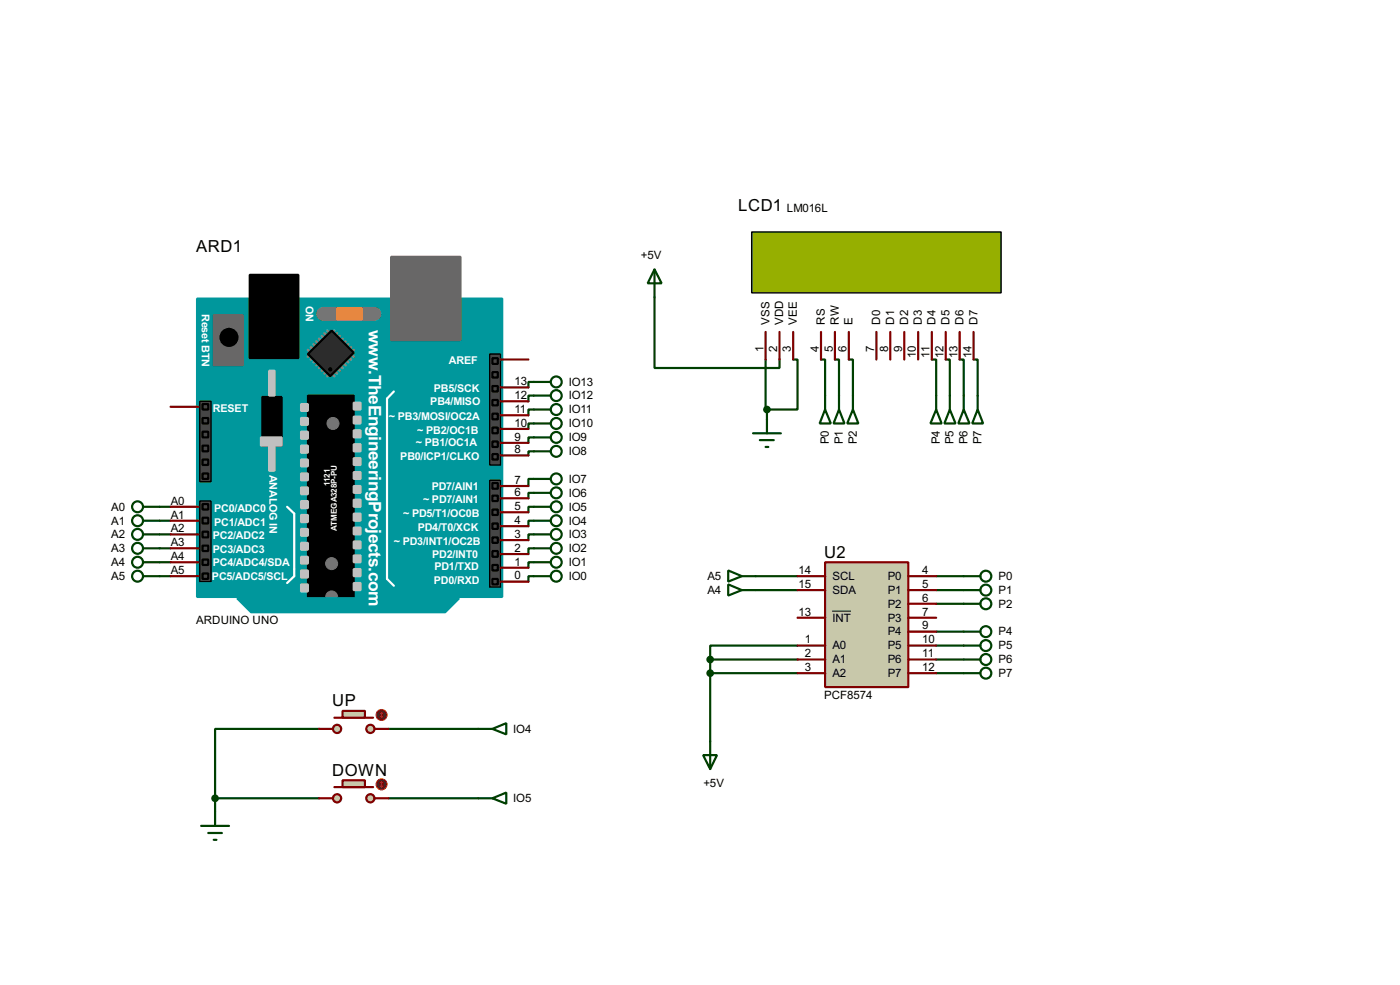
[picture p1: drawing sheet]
<svg xmlns="http://www.w3.org/2000/svg" width="256mm" height="180mm" viewBox="0 0 256 180" stroke-linecap="round" stroke-linejoin="round" font-family="sans-serif">
<g fill="none" stroke="#004000" stroke-width=".4">
<path d="M119.9 54.4v13h22.9v-1.6M97.8 69.9h-1v1M97.8 72.4h-1v1.1M97.8 75h-1v1M97.8 77.5h-1v1M140.3 65.8v9.2h.2M140.5 75v1.8M145.3 65.8h.8v9.2h-5.6M150.4 65.8h.8v6.6M153 65.8h.7v6.6M155.5 65.8h.8v6.6M170.7 65.8h.8v6.6"/>
<path d="M173.3 65.8h.7v6.6M175.8 65.8h.8v6.6M178.4 65.8h.7v6.6M29.3 97.8h2M29.3 95.3h2M29.3 92.8h2M97.8 80.1h-1v1M97.8 82.6h-1v.8M97.8 87.7h-1v1.3M97.8 90.2h-1v1M97.8 92.8h-1v1M97.8 95.3h-1v1"/>
<path d="M97.8 97.8h-1v1.1M29.3 105.5h2M29.3 102.9h2M29.3 100.4h2M97.8 100.4h-1v1M97.8 102.9h-1v1M97.8 105.5h-1v1M138.5 105.5h7.6M138.5 108h7.6M146.1 118.2h-16v2.5M171.5 105.5h5.1M171.5 118.2h5.1"/>
<path d="M171.5 115.6h5.1M171.5 108h5.1M171.5 110.5h5.1M58.5 133.4h-19.1v12.7M71.2 133.4h16.5M130.1 123.2h16M130.1 120.7h16M130.1 120.7v15M171.5 123.2h5.1M171.5 120.7h5.1M39.4 146.1v2.5M39.4 146.1h19.1"/>
<path d="M71.2 146.1h16.5"/>
</g>
<path d="M36.1 54.7h55.9v54.6h-55.9z" fill="#00979c" stroke="#00979c" stroke-width=".4"/>
<g fill="#686767" stroke="#686767" stroke-width=".4">
<path d="M71.7 47h12.7v15.3h-12.7z"/>
<path d="M39.2 57.7h5.3v9.2h-5.3z"/>
</g>
<path d="M45.8 50.3h8.9v15.3h-8.9zM48.1 72.7h3.5v8.9h-3.5zM56.4 72.4h8.4v36.9h-8.4z" fill="#000" stroke="#000" stroke-width=".4"/>
<path d="M72.2 71.7l-1.3 1.3v33l1.3 1.2M52.6 92.8l1.3 1.2v11.5l-1.3 1.2" fill="none" stroke="#fff" stroke-width=".4"/>
<g fill="#c0c0c0" stroke="#c0c0c0" stroke-width=".4">
<path d="M64.8 73.7h1.3v1.3h-1.3z"/>
<path d="M64.8 76.3h1.3v1.2h-1.3z"/>
<path d="M64.8 78.8h1.3v1.3h-1.3z"/>
<path d="M64.8 81.3h1.3v1.3h-1.3z"/>
<path d="M64.8 83.9h1.3v1.2h-1.3z"/>
<path d="M64.8 86.4h1.3v1.3h-1.3z"/>
<path d="M64.8 89h1.3v1.2h-1.3z"/>
<path d="M64.8 91.5h1.3v1.3h-1.3z"/>
<path d="M64.8 94h1.3v1.3h-1.3z"/>
<path d="M64.8 96.6h1.3v1.2h-1.3z"/>
<path d="M64.8 99.1h1.3v1.3h-1.3z"/>
<path d="M64.8 101.7h1.3v1.2h-1.3z"/>
<path d="M64.8 104.2h1.3v1.3h-1.3z"/>
<path d="M64.8 106.7h1.3v1.3h-1.3z"/>
<path d="M55.2 74h1.2v1.2h-1.2z"/>
<path d="M55.2 76.5h1.2v1.3h-1.2z"/>
<path d="M55.2 79h1.2v1.3h-1.2z"/>
<path d="M55.2 81.6h1.2v1.3h-1.2z"/>
<path d="M55.2 84.1h1.2v1.3h-1.2z"/>
<path d="M55.2 86.7h1.2v1.2h-1.2z"/>
<path d="M55.2 89.2h1.2v1.3h-1.2z"/>
<path d="M55.2 91.7h1.2v1.3h-1.2z"/>
<path d="M55.2 94.3h1.2v1.3h-1.2z"/>
<path d="M55.2 96.8h1.2v1.3h-1.2z"/>
<path d="M55.2 99.4h1.2v1.2h-1.2z"/>
<path d="M55.2 101.9h1.2v1.3h-1.2z"/>
<path d="M55.2 104.4h1.2v1.3h-1.2z"/>
<path d="M55.2 107h1.2v1.3h-1.2z"/>
<path d="M47.8 80.1h3.8v1.5h-3.8z"/>
<path d="M49.3 67.9h1v4.5h-1z"/>
<path d="M49.3 81.6h1v4.6h-1z"/>
</g>
<circle cx="41.9" cy="61.8" r="1.55" fill="#000" stroke="#000" stroke-width=".4"/>
<path d="M59.2 57.5h9.4" fill="none" stroke="#757575" stroke-width="2.6"/>
<path d="M61.8 56.4h4.5v2.1h-4.5z" fill="#ff8000" stroke="#ff8000" stroke-width=".4"/>
<g fill="none" stroke="#808080" stroke-width=".45">
<path d="M56.4 64.1l.6 .5M57 63.6l.5 .5M57 64.8l-.6 .5M57.5 63l.5 .6M57.5 65.3l-.5 .5M58 62.5l.5 .5M58 65.8l-.5 .5M58.5 62l.5 .5M58.5 66.3l-.5 .6M59 61.5l.5 .5M59 66.9l-.5 .5M59.5 61l.5 .5"/>
<path d="M59.5 67.4l-.5 .5M60 60.5l.5 .5M60 67.9l-.5 .5M60.5 68.4l-.5 .5M60.8 68.4l.5 .5M61.3 67.9l.5 .5M61.3 60.5l-.5 .5M61.8 67.4l.5 .5M61.8 61l-.5 .5M62.3 66.9l.5 .5M62.3 61.5l-.5 .5M62.8 66.3l.5 .6"/>
<path d="M62.8 62l-.5 .5M63.3 65.8l.5 .5M63.3 62.5l-.5 .5M63.8 65.3l.5 .5M63.8 63l-.5 .6M64.3 64.8l.5 .5M64.3 63.6l-.5 .5M64.8 64.1l-.5 .5"/>
</g>
<path d="M56.4 64.8l4.4-4.3 4 4.1-4.3 4.3z" fill-rule="evenodd" fill="#2c2c2c" stroke="#000" stroke-width=".4"/>
<circle cx="60.5" cy="67.6" r=".3" fill="#000" stroke="#000" stroke-width=".18"/>
<path d="M89.7 64.8h2v20.3h-2z" fill="#464646" stroke="#000" stroke-width=".25"/>
<circle cx="60.7" cy="103.2" r="1.1" fill="#757575" stroke="#757575" stroke-width=".18"/>
<g fill="#464646" stroke="#000" stroke-width=".4">
<path d="M90.2 65.6h1v1h-1z"/>
<path d="M90.2 70.7h1v1h-1z"/>
<path d="M90.2 73.2h1v1h-1z"/>
<path d="M90.2 75.7h1v1.1h-1z"/>
<path d="M90.2 78.3h1v1h-1z"/>
<path d="M90.2 80.8h1v1h-1z"/>
<path d="M90.2 68.1h1v1h-1z"/>
<path d="M90.2 83.1h1v1h-1z"/>
</g>
<g fill="#757575" stroke="#757575" stroke-width=".18">
<circle cx="61" cy="77.5" r="1.1"/>
<circle cx="60.7" cy="109.3" r="1.1"/>
</g>
<path d="M43.5 109.5h40.6l-2.5 2.6h-35.6z" fill-rule="evenodd" fill="#00979c" stroke="#00979c" stroke-width=".4"/>
<g fill="#464646" stroke="#000" stroke-width=".25">
<path d="M36.6 73.5h2.1v14.7h-2.1z"/>
<path d="M89.7 87.9h2v19.6h-2z"/>
<path d="M36.6 91.7h2.1v14.8h-2.1z"/>
</g>
<g fill="#464646" stroke="#000" stroke-width=".4">
<path d="M37.1 76.5h1.1v1h-1.1z"/>
<path d="M37.1 81.6h1.1v1h-1.1z"/>
<path d="M37.1 86.7h1.1v1h-1.1z"/>
<path d="M37.1 84.1h1.1v1h-1.1z"/>
<path d="M37.1 79h1.1v1.1h-1.1z"/>
<path d="M37.1 74h1.1v1h-1.1z"/>
<path d="M90.2 88.4h1v1.1h-1z"/>
<path d="M90.2 90.7h1v1h-1z"/>
<path d="M90.2 93.3h1v1h-1z"/>
<path d="M90.2 95.8h1v1h-1z"/>
<path d="M90.2 98.4h1v1h-1z"/>
<path d="M90.2 100.9h1v1h-1z"/>
<path d="M90.2 103.4h1v1h-1z"/>
<path d="M90.2 106h1v1h-1z"/>
<path d="M37.1 92.3h1.1v1h-1.1z"/>
<path d="M37.1 94.8h1.1v1h-1.1z"/>
<path d="M37.1 97.3h1.1v1.1h-1.1z"/>
<path d="M37.1 99.9h1.1v1h-1.1z"/>
<path d="M37.1 102.4h1.1v1h-1.1z"/>
<path d="M37.1 105h1.1v1h-1.1z"/>
</g>
<g fill="none" stroke="#800000" stroke-width=".4">
<path d="M31.3 74.5h5.1M91.7 78.5h5.1M91.7 76h5.1M91.7 73.5h5.1M91.7 70.9h5.1M91.7 65.8h5.1M31.3 97.8h5.1M31.3 95.3h5.1M31.3 92.8h5.1M91.7 98.9h5.1M91.7 96.3h5.1M91.7 93.8h5.1"/>
<path d="M91.7 91.2h5.1M91.7 89h5.1M91.7 83.4h5.1M91.7 81.1h5.1M31.3 105.5h5.1M31.3 102.9h5.1M31.3 100.4h5.1M91.7 106.5h5.1M91.7 103.9h5.1M91.7 101.4h5.1"/>
</g>
<g fill="none" stroke="#004000" stroke-width=".4">
<path d="M97.8 69.9h3.1M97.8 72.4h3.1M97.8 75h3.1M97.8 77.5h3.1M97.8 80.1h3.1M97.8 82.6h3.1M97.8 87.7h3.1M97.8 90.2h3.1M97.8 92.8h3.1M97.8 95.3h3.1M97.8 97.8h3.1M97.8 100.4h3.1"/>
<path d="M97.8 102.9h3.1M97.8 105.5h3.1"/>
<circle cx="101.9" cy="77.5" r="1"/>
<circle cx="101.9" cy="69.9" r="1"/>
<circle cx="101.9" cy="75" r="1"/>
<circle cx="101.9" cy="72.4" r="1"/>
<circle cx="101.9" cy="97.8" r="1"/>
<circle cx="101.9" cy="82.6" r="1"/>
<circle cx="101.9" cy="92.8" r="1"/>
<circle cx="101.9" cy="90.2" r="1"/>
<circle cx="101.9" cy="95.3" r="1"/>
<circle cx="101.9" cy="80.1" r="1"/>
<circle cx="101.9" cy="87.7" r="1"/>
<circle cx="101.9" cy="105.5" r="1"/>
<circle cx="101.9" cy="102.9" r="1"/>
<circle cx="101.9" cy="100.4" r="1"/>
</g>
<path d="M137.7 42.5h45.7v11.1h-45.7z" fill="#96af00" stroke="#000" stroke-width=".25"/>
<g fill="none" stroke="#800000" stroke-width=".4">
<path d="M140.3 60.8v5M142.8 60.8v5M145.3 60.8v5M150.4 60.8v5M153 60.8v5M155.5 60.8v5M160.6 60.8v5M163.1 60.8v5M165.7 60.8v5M168.2 60.8v5M170.7 60.8v5M173.3 60.8v5"/>
<path d="M175.8 60.8v5M178.4 60.8v5"/>
</g>
<g fill="none" stroke="#004000" stroke-width=".4">
<path d="M119.9 49.3l1.3 2.6h-2.5zM119.9 49.3v5.1M138 79.3h5.1M140.5 76.8v2.5M151.2 75l1 2.5h-2zM151.2 72.4v2.6M153.7 75l1 2.5h-2zM153.7 72.4v2.6M156.3 75l1 2.5h-2.1zM156.3 72.4v2.6M171.5 75l1 2.5h-2zM171.5 72.4v2.6"/>
<path d="M174 75l1.1 2.5h-2.1zM174 72.4v2.6M176.6 75l1 2.5h-2zM176.6 72.4v2.6M179.1 75l1 2.5h-2zM179.1 72.4v2.6M26.2 97.8h3.1M26.2 95.3h3.1M26.2 92.8h3.1M139.2 80.6h2.6M140.3 81.8h.5M26.2 105.5h3.1"/>
<path d="M26.2 102.9h3.1M26.2 100.4h3.1"/>
<circle cx="25.2" cy="95.3" r="1"/>
<circle cx="25.2" cy="97.8" r="1"/>
<circle cx="25.2" cy="92.8" r="1"/>
<circle cx="25.2" cy="100.4" r="1"/>
<circle cx="25.2" cy="102.9" r="1"/>
<circle cx="25.2" cy="105.5" r="1"/>
</g>
<circle cx="140.5" cy="75" r=".5" fill="#004000" stroke="#004000" stroke-width=".4"/>
<path d="M151.2 102.9h15.2v22.9h-15.2z" fill="#c8c8aa" stroke="#800000" stroke-width=".4"/>
<g fill="none" stroke="#800000" stroke-width=".4">
<path d="M146.1 105.5h5.1M146.1 108h5.1M146.1 113.1h5.1M146.1 118.2h5.1M166.4 105.5h5.1M166.4 108h5.1M166.4 113.1h5.1M166.4 118.2h5.1M166.4 110.5h5.1M166.4 115.6h5.1M146.1 120.7h5.1M146.1 123.2h5.1"/>
<path d="M166.4 120.7h5.1M166.4 123.2h5.1"/>
</g>
<path d="M152.5 111.9h3.4" fill="none" stroke="#000" stroke-width=".18"/>
<g fill="none" stroke="#004000" stroke-width=".4">
<path d="M133.4 104.4l2.5 1.1-2.5 1zM133.4 107l2.5 1-2.5 1zM135.9 105.5h2.6M135.9 108h2.6M176.6 118.2h3M176.6 115.6h3M176.6 105.5h3M176.6 108h3M176.6 110.5h3M128.8 138.2h2.6l-1.3 2.6zM130.1 135.7v5.1M176.6 123.2h3"/>
<path d="M176.6 120.7h3"/>
<circle cx="180.6" cy="118.2" r="1"/>
<circle cx="180.6" cy="105.5" r="1"/>
<circle cx="180.6" cy="108" r="1"/>
<circle cx="180.6" cy="115.6" r="1"/>
<circle cx="180.6" cy="110.5" r="1"/>
<circle cx="180.6" cy="120.7" r="1"/>
<circle cx="180.6" cy="123.2" r="1"/>
</g>
<g fill="#004000" stroke="#004000" stroke-width=".4">
<circle cx="130.1" cy="123.2" r=".5"/>
<circle cx="130.1" cy="120.7" r=".5"/>
</g>
<g fill="#c8c8aa" stroke="#800000" stroke-width=".4">
<circle cx="67.8" cy="133.4" r=".75"/>
<circle cx="61.7" cy="133.4" r=".75"/>
</g>
<path d="M61.3 131.4h7.1" fill="none" stroke="#800000" stroke-width=".4"/>
<path d="M62.8 130.1h4.1v1.3h-4.1z" fill="#c8c8aa" stroke="#800000" stroke-width=".4"/>
<path d="M58.5 133.4h2.5M68.6 133.4h2.6" fill="none" stroke="#800000" stroke-width=".4"/>
<circle cx="69.9" cy="130.9" r="1" fill="#400000" stroke="#f00" stroke-width=".2"/>
<path d="M69.7 131.1l.2 .3M69.9 130.4v1M69.9 130.4l-.2 .2M69.9 130.4l.3 .2M70.2 131.1l-.3 .3" fill="none" stroke="#f00" stroke-width=".2"/>
<g fill="#c8c8aa" stroke="#800000" stroke-width=".4">
<circle cx="67.8" cy="146.1" r=".75"/>
<circle cx="61.7" cy="146.1" r=".75"/>
</g>
<path d="M61.3 144.1h7.1" fill="none" stroke="#800000" stroke-width=".4"/>
<path d="M62.8 142.8h4.1v1.3h-4.1z" fill="#c8c8aa" stroke="#800000" stroke-width=".4"/>
<path d="M58.5 146.1h2.5M68.6 146.1h2.6" fill="none" stroke="#800000" stroke-width=".4"/>
<circle cx="69.9" cy="143.6" r="1" fill="#400000" stroke="#f00" stroke-width=".2"/>
<path d="M69.7 143.8l.2 .3M69.9 143.1v1M69.9 143.1l-.2 .2M69.9 143.1l.3 .2M70.2 143.8l-.3 .3" fill="none" stroke="#f00" stroke-width=".2"/>
<path d="M87.7 133.4h2.5M90.2 133.4l2.6-1v2zM36.9 151.2h5.1M38.2 152.5h2.5M39.2 153.7h.5M39.4 148.6v2.6M87.7 146.1h2.5M90.2 146.1l2.6-1v2z" fill="none" stroke="#004000" stroke-width=".4"/>
<circle cx="39.4" cy="146.1" r=".5" fill="#004000" stroke="#004000" stroke-width=".4"/>
<g font-size="3.6" fill="#fff">
<text x="67.6" y="60.4" transform="rotate(90 67.6 60.4)">w</text>
<text x="67.6" y="67.7" transform="rotate(90 67.6 67.7)">.TheEngineeringProjects.com</text>
</g>
<g font-size="3.4">
<text x="135.3" y="38.6">LCD1</text>
<text x="36" y="46.2">ARD1</text>
<text x="151" y="102.1">U2</text>
<text x="60.9" y="129.3">UP</text>
<text x="60.9" y="142">DOWN</text>
</g>
<g font-size="2.4">
<text x="144.1" y="38.8">LM016L</text>
<text x="117.4" y="47.4">+5V</text>
<text x="141" y="59.4" transform="rotate(-90 141 59.4)">VSS</text>
<text x="143.5" y="59.4" transform="rotate(-90 143.5 59.4)">VDD</text>
<text x="146" y="59.4" transform="rotate(-90 146 59.4)">VEE</text>
<text x="151.1" y="59.4" transform="rotate(-90 151.1 59.4)">RS</text>
<text x="153.7" y="59.4" transform="rotate(-90 153.7 59.4)">RW</text>
<text x="156.2" y="59.4" transform="rotate(-90 156.2 59.4)">E</text>
<text x="161.3" y="59.4" transform="rotate(-90 161.3 59.4)">D0</text>
<text x="163.8" y="59.4" transform="rotate(-90 163.8 59.4)">D1</text>
<text x="166.4" y="59.4" transform="rotate(-90 166.4 59.4)">D2</text>
<text x="168.9" y="59.4" transform="rotate(-90 168.9 59.4)">D3</text>
<text x="171.4" y="59.4" transform="rotate(-90 171.4 59.4)">D4</text>
<text x="174" y="59.4" transform="rotate(-90 174 59.4)">D5</text>
<text x="176.5" y="59.4" transform="rotate(-90 176.5 59.4)">D6</text>
<text x="179.1" y="59.4" transform="rotate(-90 179.1 59.4)">D7</text>
<text x="139.9" y="64.5" transform="rotate(-90 139.9 64.5)">1</text>
<text x="142.4" y="64.5" transform="rotate(-90 142.4 64.5)">2</text>
<text x="144.9" y="64.5" transform="rotate(-90 144.9 64.5)">3</text>
<text x="150" y="64.4" transform="rotate(-90 150 64.4)">4</text>
<text x="152.6" y="64.5" transform="rotate(-90 152.6 64.5)">5</text>
<text x="155.1" y="64.5" transform="rotate(-90 155.1 64.5)">6</text>
<text x="160.2" y="64.4" transform="rotate(-90 160.2 64.4)">7</text>
<text x="162.7" y="64.4" transform="rotate(-90 162.7 64.4)">8</text>
<text x="165.3" y="64.5" transform="rotate(-90 165.3 64.5)">9</text>
<text x="167.8" y="65.6" transform="rotate(-90 167.8 65.6)">10</text>
<text x="170.3" y="65.5" transform="rotate(-90 170.3 65.5)">11</text>
<text x="172.9" y="65.6" transform="rotate(-90 172.9 65.6)">12</text>
<text x="175.4" y="65.6" transform="rotate(-90 175.4 65.6)">13</text>
<text x="178" y="65.6" transform="rotate(-90 178 65.6)">14</text>
<text x="94.3" y="70.5">13</text>
<text x="104.2" y="70.6">IO13</text>
<text x="94.3" y="75.6">11</text>
<text x="94.3" y="73">12</text>
<text x="104.2" y="73.1">IO12</text>
<text x="104.2" y="75.7">IO11</text>
<text x="94.3" y="82.9">8</text>
<text x="94.3" y="80.7">9</text>
<text x="94.3" y="78.1">10</text>
<text x="104.2" y="78.2">IO10</text>
<text x="104.2" y="80.8">IO9</text>
<text x="104.2" y="83.3">IO8</text>
<text x="151.9" y="81.3" transform="rotate(-90 151.9 81.3)">P0</text>
<text x="154.4" y="81.3" transform="rotate(-90 154.4 81.3)">P1</text>
<text x="157" y="81.3" transform="rotate(-90 157 81.3)">P2</text>
<text x="172.2" y="81.3" transform="rotate(-90 172.2 81.3)">P4</text>
<text x="174.7" y="81.3" transform="rotate(-90 174.7 81.3)">P5</text>
<text x="177.3" y="81.3" transform="rotate(-90 177.3 81.3)">P6</text>
<text x="179.8" y="81.3" transform="rotate(-90 179.8 81.3)">P7</text>
<text x="94.3" y="88.5">7</text>
<text x="104.2" y="88.4">IO7</text>
<text x="20.4" y="93.5">A0</text>
<text x="31.3" y="94.9">A1</text>
<text x="31.3" y="92.4">A0</text>
<text x="94.3" y="95.9">4</text>
<text x="94.3" y="93.4">5</text>
<text x="94.3" y="90.8">6</text>
<text x="104.2" y="90.9">IO6</text>
<text x="104.2" y="93.5">IO5</text>
<text x="20.4" y="101.1">A3</text>
<text x="20.4" y="98.5">A2</text>
<text x="20.4" y="96">A1</text>
<text x="31.3" y="100">A3</text>
<text x="31.3" y="97.4">A2</text>
<text x="94.3" y="101">2</text>
<text x="94.3" y="98.5">3</text>
<text x="104.2" y="96">IO4</text>
<text x="104.2" y="98.5">IO3</text>
<text x="104.2" y="101.1">IO2</text>
<text x="20.4" y="106.2">A5</text>
<text x="20.4" y="103.6">A4</text>
<text x="31.3" y="105.1">A5</text>
<text x="31.3" y="102.5">A4</text>
<text x="94.3" y="106.1">0</text>
<text x="94.3" y="103.5">1</text>
<text x="104.2" y="103.6">IO1</text>
<text x="104.2" y="106.2">IO0</text>
<text x="129.6" y="106.2">A5</text>
<text x="146.3" y="105.1">14</text>
<text x="146.3" y="107.6">15</text>
<text x="152.5" y="106.2">SCL</text>
<text x="162.6" y="106.2">P0</text>
<text x="169" y="105.1">4</text>
<text x="169" y="107.6">5</text>
<text x="182.9" y="106.2">P0</text>
<text x="129.6" y="108.7">A4</text>
<text x="146.3" y="112.7">13</text>
<text x="152.5" y="108.7">SDA</text>
<text x="152.5" y="113.8">INT</text>
<text x="162.6" y="108.7">P1</text>
<text x="162.6" y="111.2">P2</text>
<text x="162.6" y="113.8">P3</text>
<text x="169" y="110.1">6</text>
<text x="169" y="112.7">7</text>
<text x="182.9" y="108.7">P1</text>
<text x="182.9" y="111.2">P2</text>
<text x="35.9" y="114.2">ARDUINO UNO</text>
<text x="147.5" y="117.8">1</text>
<text x="152.5" y="118.9">A0</text>
<text x="162.6" y="116.3">P4</text>
<text x="162.6" y="118.9">P5</text>
<text x="169" y="115.2">9</text>
<text x="169" y="117.8">10</text>
<text x="182.9" y="118.9">P5</text>
<text x="182.9" y="116.3">P4</text>
<text x="147.5" y="120.3">2</text>
<text x="147.5" y="122.8">3</text>
<text x="152.5" y="121.4">A1</text>
<text x="152.5" y="123.9">A2</text>
<text x="162.6" y="121.4">P6</text>
<text x="162.6" y="123.9">P7</text>
<text x="169" y="120.3">11</text>
<text x="169" y="122.8">12</text>
<text x="182.9" y="123.9">P7</text>
<text x="182.9" y="121.4">P6</text>
<text x="151" y="127.9">PCF8574</text>
<text x="94" y="134.1">IO4</text>
<text x="94" y="146.8">IO5</text>
<text x="128.9" y="144">+5V</text>
</g>
<g font-size="2.2" fill="#fff">
<text x="37" y="57.5" transform="rotate(90 37 57.5)">Reset BTN</text>
<text x="56" y="56" transform="rotate(90 56 56)">ON</text>
<text x="79.5" y="71.8">PB5/SCK</text>
<text x="82.2" y="66.7">AREF</text>
<text x="39" y="75.4">RESET</text>
<text x="71.3" y="76.9">~ PB3/MOSI/OC2A</text>
<text x="78.8" y="74.1">PB4/MISO</text>
<text x="76.2" y="81.7">~ PB1/OC1A</text>
<text x="76.5" y="79.4">~ PB2/OC1B</text>
<text x="49.4" y="86.9" transform="rotate(90 49.4 86.9)">ANALOG IN</text>
<text x="73.3" y="84.3">PB0/ICP1/CLKO</text>
<text x="79.1" y="89.6">PD7/AIN1</text>
<text x="39.2" y="93.7">PC0/ADC0</text>
<text x="73.9" y="94.7">~ PD5/T1/OC0B</text>
<text x="77.5" y="92.1">~ PD7/AIN1</text>
<text x="39" y="101.2">PC3/ADC3</text>
<text x="39" y="98.7">PC2/ADC2</text>
<text x="39.2" y="96.2">PC1/ADC1</text>
<text x="72.2" y="99.8">~ PD3/INT1/OC2B</text>
<text x="76.5" y="97.2">PD4/T0/XCK</text>
<text x="38.8" y="106.1">PC5/ADC5/SCL</text>
<text x="39" y="103.6">PC4/ADC4/SDA</text>
<text x="79.2" y="102.1">PD2/INT0</text>
<text x="79.5" y="106.9">PD0/RXD</text>
<text x="79.6" y="104.3">PD1/TXD</text>
</g>
<g font-size="1.7" fill="#fff">
<text x="60.4" y="88.9" transform="rotate(-90 60.4 88.9)">1121</text>
<text x="61.7" y="97.2" transform="rotate(-90 61.7 97.2)">ATMEGA328P-PU</text>
</g>
</svg>
